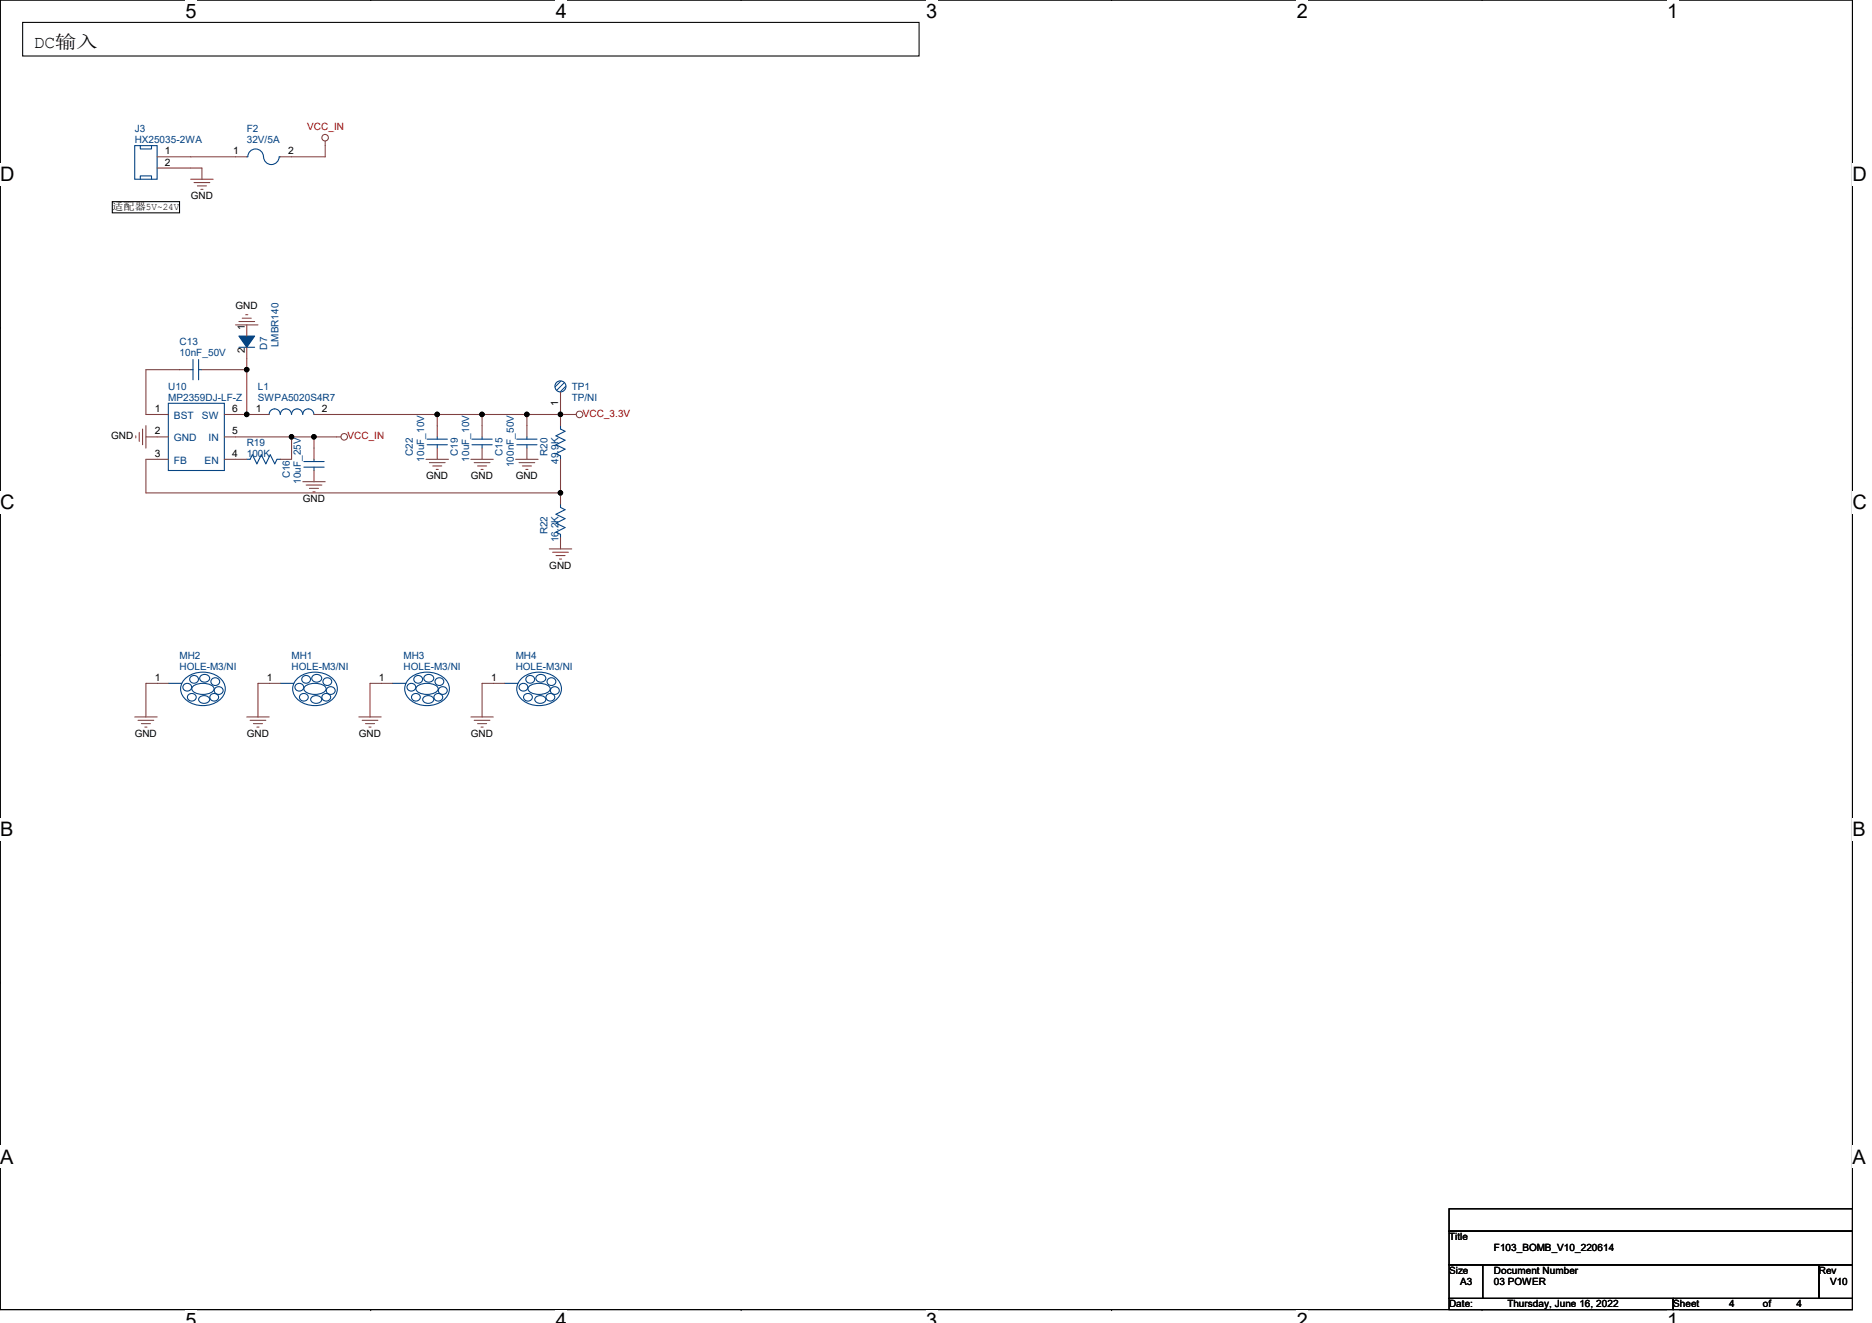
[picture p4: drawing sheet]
<svg xmlns="http://www.w3.org/2000/svg" width="297mm" height="210mm" viewBox="0 0 297 210" stroke-linecap="round" stroke-linejoin="round" font-family="sans-serif">
<path d="M0 0h293.9v207.9h-293.9z" fill="none" stroke="#000" stroke-width=".17"/>
<g fill="#fff">
<path d="M29.4 0h1.8v3.5h-1.8z"/>
<path d="M29.4 207.9h1.8v2h-1.8z"/>
</g>
<path d="M58.8 0h.1M58.8 207.9h.1" fill="none" stroke="#000" stroke-width=".17"/>
<g fill="#fff">
<path d="M88.2 0h1.8v3.5h-1.8z"/>
<path d="M88.2 207.9h1.8v2h-1.8z"/>
</g>
<path d="M117.6 0h.1M117.6 207.9h.1" fill="none" stroke="#000" stroke-width=".17"/>
<g fill="#fff">
<path d="M147 0h1.7v3.5h-1.7z"/>
<path d="M147 207.9h1.7v2h-1.7z"/>
</g>
<path d="M176.4 0h.1M176.4 207.9h.1" fill="none" stroke="#000" stroke-width=".17"/>
<g fill="#fff">
<path d="M205.8 0h1.7v3.5h-1.7z"/>
<path d="M205.8 207.9h1.7v2h-1.7z"/>
</g>
<path d="M235.2 0h.1M235.2 207.9h.1" fill="none" stroke="#000" stroke-width=".17"/>
<g fill="#fff">
<path d="M264.5 0h1.8v3.5h-1.8z"/>
<path d="M264.5 207.9h1.8v2h-1.8z"/>
<path d="M0 26h2.3v3.5h-2.3z"/>
<path d="M293.9 26h2.3v3.5h-2.3z"/>
<path d="M0 77.9h2.3v3.5h-2.3z"/>
<path d="M293.9 77.9h2.3v3.5h-2.3z"/>
</g>
<path d="M0 52h.1M293.9 52h.1" fill="none" stroke="#000" stroke-width=".17"/>
<g fill="#fff">
<path d="M0 129.9h2.1v3.5h-2.1z"/>
<path d="M293.9 129.9h2.1v3.5h-2.1z"/>
</g>
<path d="M0 103.9h.1M293.9 103.9h.1" fill="none" stroke="#000" stroke-width=".17"/>
<g fill="#fff">
<path d="M0 181.9h2.2v3.5h-2.2z"/>
<path d="M293.9 181.9h2.2v3.5h-2.2z"/>
</g>
<path d="M3.6 3.6h142.2v5.3h-142.2zM17.8 32h10.7v1.8h-10.7zM0 155.9h.1M293.9 155.9h.1M229.9 191.9h64v3.5h-64zM229.9 195.4h64v5.3h-64zM229.9 200.7h5.4v5.4h-5.4zM229.9 206.1h35.6v1.8h-35.6zM235.3 200.7h53.3v5.4h-53.3zM265.5 206.1h28.4v1.8h-28.4zM288.6 200.7h5.3v5.4h-5.3z" fill="none" stroke="#000" stroke-width=".17"/>
<g fill="none" stroke="#804040" stroke-width=".17">
<path d="M30.3 28.4h3.5M30.8 29h2.5M31.3 29.5h1.5M31.9 30.1h.3M51.6 22.4v.7M37.4 51.6h3.5M37.9 51h2.5M38.4 50.5h1.5M39 50h.3M21.5 69.2v.3M22.1 68.6v1.5M22.6 68.1v2.5"/>
<path d="M23.2 67.6v3.5M39.2 72.9h.1M44.5 72.9h.1M48 76.5h3.6M48.6 77h2.5M49.1 77.5h1.4M49.7 78.1h.3M53.4 69.3h.7M67.6 72.9h3.6M68.1 73.4h2.5M68.7 74h1.4M69.2 74.5h.4"/>
<path d="M74.7 72.9h3.6M75.2 73.4h2.5M75.8 74h1.4M76.3 74.5h.4M81.8 72.9h3.6M82.4 73.4h2.5M82.9 74h1.4M83.4 74.5h.4M90.7 65.8h.7M87.2 87.1h3.5M87.7 87.7h2.5M88.2 88.2h1.5"/>
<path d="M88.8 88.7h.3M21.4 113.8h3.5M21.9 114.3h2.5M22.4 114.9h1.5M23 115.4h.3M39.2 113.8h3.5M39.7 114.3h2.5M40.2 114.9h1.5M40.8 115.4h.3M56.9 113.8h3.6M57.5 114.3h2.5M58 114.9h1.4"/>
<path d="M58.5 115.4h.4M74.7 113.8h3.6M75.2 114.3h2.5M75.8 114.9h1.4M76.3 115.4h.4"/>
<circle cx="51.6" cy="21.9" r=".52"/>
<circle cx="54.6" cy="69.3" r=".52"/>
<circle cx="92" cy="65.8" r=".52"/>
</g>
<path d="M39.2 72.9h.5l.3-.7 .8 1.4 .7-1.4 .7 1.4 .7-1.4 .7 1.4 .4-.7h.5" fill="none" stroke="#004080" stroke-width=".17"/>
<circle cx="88.9" cy="61.3" r=".88" fill="#fff"/>
<g fill="#004080" stroke="#004080" stroke-width=".17">
<path d="M37.9 53.3h2.5l-1.2 1.8z" fill-rule="evenodd"/>
<circle cx="88.9" cy="61.3" r=".88"/>
</g>
<g fill="none" stroke="#804040" stroke-width=".17">
<path d="M24.9 24.9h14.3M24.9 26.7h7.1v1.7M51.6 23.1v1.8h-7.1M30.3 58.7h-7.1v7.1h3.5M32 58.7h7.2M39.2 51.6v1.7M39.2 55.1v3.6M39.2 58.7v7.1M26.7 69.3h-3.5M26.7 72.9h-3.5v5.3h65.7M35.6 72.9h3.6M35.6 69.3h10.7"/>
<path d="M35.6 65.8h3.6M39.2 65.8h3.5M46.3 69.3v3.6h-1.8M46.3 69.3h3.5M49.8 65.8h19.6M49.8 69.3v3.6M49.8 74.7v1.8M49.8 69.3h3.6M69.4 71.1v1.8M76.5 65.8h-7.1v3.5M76.5 65.8v3.5M76.5 71.1v1.8"/>
<path d="M76.5 65.8h7.1M83.6 65.8h5.3M83.6 65.8v3.5M83.6 71.1v1.8M88.9 62.2v3.6M88.9 67.6h.1M88.9 72.9h.1M88.9 65.8v1.8M88.9 72.9v5.3M88.9 78.2v1.8M88.9 65.8h1.8M88.9 80h.1"/>
<path d="M88.9 85.3h.1M88.9 85.3v1.8M26.7 108.5h-3.5v5.3M44.5 108.5h-3.6v5.3M62.3 108.5h-3.6v5.3M80 108.5h-3.5v5.3"/>
</g>
<g fill="none" stroke="#004080" stroke-width=".17">
<path d="M21.4 23.1h3.5v5.3h-3.5zM22.3 28.4v-.5h1.7v.5M22.3 23.1v.5h1.7v-.5M39.2 24.9h.1a1.24 1.24 0 0 1 1.3-1.3 1.24 1.24 0 0 1 1.2 1.3 1.25 1.25 0 0 0 1.2 1.2 1.25 1.25 0 0 0 1.3-1.2h.2M30.3 58.7h.3M30.6 57.1v3.2M31.5 57.1v3.2M31.5 58.7h.5M37.9 55.1h2.5M26.7 64h8.9v10.7h-8.9zM42.7 65.8a.88 .88 0 0 1 .9-.9 .88 .88 0 0 1 .9 .9M44.5 65.8a.88 .88 0 0 1 .9-.9 .88 .88 0 0 1 .8 .9 .89 .89 0 0 1 .9-.9 .89 .89 0 0 1 .9 .9 .89 .89 0 0 1 .9-.9 .89 .89 0 0 1 .9 .9"/>
<path d="M48.2 74.1h3.2M48.2 73.3h3.2M49.8 72.9v.4M49.8 74.1v.6M67.8 70.6h3.2M67.8 69.7h3.2M69.4 69.3v.4M69.4 70.6v.5M74.9 70.6h3.2M74.9 69.7h3.2M76.5 69.3v.4M76.5 70.6v.5"/>
<path d="M82 70.6h3.2M82 69.7h3.2M83.6 69.3v.4M83.6 70.6v.5M88.9 67.6v.5l.8 .4-1.5 .7 1.5 .7-1.5 .7 1.5 .7-1.5 .7 .7 .4v.5M88.9 80v.5l.8 .4-1.5 .7 1.5 .7-1.5 .7 1.5 .7-1.5 .8 .7 .3v.5M26.7 108.5h2.1M29.2 108.6a.68 .68 0 0 1 1 0 .68 .68 0 0 1 0 1 .68 .68 0 0 1-1-.1 .57 .57 0 0 1 0-.9zM29.4 107.7a4.3 4.3 0 0 1 6 .5 2.25 2.25 0 0 1-1 3.2 4.2 4.2 0 0 1-5.4-.9 2.13 2.13 0 0 1 .4-2.8zM29.9 110.2a.64 .64 0 0 1 1 0 .64 .64 0 0 1-.2 1 .64 .64 0 0 1-.8-.1 .64 .64 0 0 1 0-.9zM30.3 107.4a.68 .68 0 0 1 1-.1 .68 .68 0 0 1 0 1 .68 .68 0 0 1-1 0 .57 .57 0 0 1 0-.9zM30.5 109a2.68 2.68 0 0 1 3.4 0l.1 .3a1.25 1.25 0 0 1-1.2 .9 2.54 2.54 0 0 1-2.3-.6l-.1-.3z"/>
<path d="M31.8 110.6a.97 .97 0 0 1 1.5 .4 .94 .94 0 0 1-.9 .6 .94 .94 0 0 1-.9-.6zM31.9 107.2a.78 .78 0 0 1 .9-.1 .78 .78 0 0 1 .4 .8 .78 .78 0 0 1-.9 .4 .78 .78 0 0 1-.6-.9zM33.5 110.2a.64 .64 0 0 1 1 0 .64 .64 0 0 1-.2 1 .64 .64 0 0 1-.8-.1 .64 .64 0 0 1 0-.9zM33.7 107.7a.68 .68 0 0 1 .9 0 .68 .68 0 0 1 0 1 .68 .68 0 0 1-.9-.1 .57 .57 0 0 1 0-.9zM34.2 109.2a.65 .65 0 0 1 1 0 .65 .65 0 0 1-.2 1 .64 .64 0 0 1-.8-.2 .64 .64 0 0 1 0-.8zM44.5 108.5h2.1M47 108.6a.68 .68 0 0 1 1 0 .68 .68 0 0 1 0 1 .68 .68 0 0 1-1-.1 .57 .57 0 0 1 0-.9zM47.2 107.7a4.3 4.3 0 0 1 6 .5 2.25 2.25 0 0 1-1 3.2 4.2 4.2 0 0 1-5.4-.9 2.13 2.13 0 0 1 .4-2.8zM47.7 110.2a.64 .64 0 0 1 1 0 .64 .64 0 0 1-.2 1 .64 .64 0 0 1-.8-.1 .64 .64 0 0 1 0-.9zM48.1 107.4a.68 .68 0 0 1 1-.1 .68 .68 0 0 1 0 1 .68 .68 0 0 1-1 0 .57 .57 0 0 1 0-.9zM48.3 109a2.68 2.68 0 0 1 3.4 0v.3a1.25 1.25 0 0 1-1.2 .9 2.54 2.54 0 0 1-2.2-.6l-.1-.3zM49.5 110.6a.97 .97 0 0 1 1.6 .4 .94 .94 0 0 1-.9 .6 .94 .94 0 0 1-.9-.6z"/>
<path d="M49.7 107.2a.78 .78 0 0 1 .9-.1 .78 .78 0 0 1 .4 .8 .78 .78 0 0 1-.9 .4 .78 .78 0 0 1-.6-.9zM51.3 110.2a.64 .64 0 0 1 1 0 .64 .64 0 0 1-.3 1 .64 .64 0 0 1-.8-.1 .64 .64 0 0 1 .1-.9zM51.4 107.7a.68 .68 0 0 1 1 0 .68 .68 0 0 1 0 1 .68 .68 0 0 1-1-.1 .57 .57 0 0 1 0-.9zM52 109.2a.65 .65 0 0 1 1 0 .65 .65 0 0 1-.2 1 .64 .64 0 0 1-.9-.2 .64 .64 0 0 1 .1-.8zM62.3 108.5h2.1M64.8 108.6a.68 .68 0 0 1 1 0 .68 .68 0 0 1 0 1 .68 .68 0 0 1-1-.1 .57 .57 0 0 1 0-.9zM65 107.7a4.3 4.3 0 0 1 5.9 .5 2.25 2.25 0 0 1-.9 3.2 4.2 4.2 0 0 1-5.4-.9 2.13 2.13 0 0 1 .4-2.8zM65.5 110.2a.64 .64 0 0 1 1 0 .64 .64 0 0 1-.2 1 .64 .64 0 0 1-.8-.1 .64 .64 0 0 1 0-.9zM65.9 107.4a.68 .68 0 0 1 .9-.1 .68 .68 0 0 1 0 1 .68 .68 0 0 1-.9 0 .57 .57 0 0 1 0-.9zM66.1 109a2.68 2.68 0 0 1 3.3 0l.1 .3a1.25 1.25 0 0 1-1.2 .9 2.54 2.54 0 0 1-2.2-.6l-.1-.3zM67.3 110.6a.97 .97 0 0 1 1.5 .4 .94 .94 0 0 1-.8 .6 .94 .94 0 0 1-.9-.6zM67.5 107.2a.78 .78 0 0 1 .9-.1 .78 .78 0 0 1 .4 .8 .78 .78 0 0 1-1 .4 .78 .78 0 0 1-.5-.9z"/>
<path d="M69.1 110.2a.64 .64 0 0 1 1 0 .64 .64 0 0 1-.3 1 .64 .64 0 0 1-.8-.1 .64 .64 0 0 1 .1-.9zM69.2 107.7a.68 .68 0 0 1 1 0 .68 .68 0 0 1 0 1 .68 .68 0 0 1-1-.1 .57 .57 0 0 1 0-.9zM69.7 109.2a.65 .65 0 0 1 1.1 0 .65 .65 0 0 1-.3 1 .64 .64 0 0 1-.8-.2 .64 .64 0 0 1 0-.8zM80 108.5h2.2M82.6 108.6a.68 .68 0 0 1 .9 0 .68 .68 0 0 1 0 1 .68 .68 0 0 1-.9-.1 .57 .57 0 0 1 0-.9zM82.8 107.7a4.3 4.3 0 0 1 5.9 .5 2.25 2.25 0 0 1-.9 3.2 4.2 4.2 0 0 1-5.4-.9 2.13 2.13 0 0 1 .4-2.8zM83.3 110.2a.64 .64 0 0 1 1 0 .64 .64 0 0 1-.3 1 .64 .64 0 0 1-.8-.1 .64 .64 0 0 1 .1-.9zM83.6 107.4a.68 .68 0 0 1 1-.1 .68 .68 0 0 1 0 1 .68 .68 0 0 1-1 0 .57 .57 0 0 1 0-.9zM83.9 109a2.68 2.68 0 0 1 3.3 0l.1 .3a1.25 1.25 0 0 1-1.2 .9 2.54 2.54 0 0 1-2.2-.6l-.1-.3zM85.1 110.6a.97 .97 0 0 1 1.5 .4 .94 .94 0 0 1-.9 .6 .94 .94 0 0 1-.8-.6zM85.2 107.2a.78 .78 0 0 1 .9-.1 .78 .78 0 0 1 .4 .8 .78 .78 0 0 1-.9 .4 .78 .78 0 0 1-.5-.9zM86.8 110.2a.64 .64 0 0 1 1 0 .64 .64 0 0 1-.2 1 .64 .64 0 0 1-.8-.1 .64 .64 0 0 1 0-.9z"/>
<path d="M87 107.7a.68 .68 0 0 1 1 0 .68 .68 0 0 1 0 1 .68 .68 0 0 1-1-.1 .57 .57 0 0 1 0-.9zM87.5 109.2a.65 .65 0 0 1 1 0 .65 .65 0 0 1-.2 1 .64 .64 0 0 1-.8-.2 .64 .64 0 0 1 0-.8z"/>
</g>
<g fill="#000" stroke="#000" stroke-width=".17">
<circle cx="39.1" cy="58.7" r=".35"/>
<circle cx="39.1" cy="65.8" r=".35"/>
<circle cx="46.3" cy="69.3" r=".35"/>
<circle cx="49.8" cy="69.3" r=".35"/>
<circle cx="69.4" cy="65.8" r=".35"/>
<circle cx="76.5" cy="65.8" r=".35"/>
<circle cx="83.6" cy="65.8" r=".35"/>
<circle cx="88.9" cy="78.2" r=".35"/>
<circle cx="88.9" cy="65.8" r=".35"/>
</g>
<g font-size="3.2">
<text x="29.4" y="2.8">5</text>
<text x="88.2" y="2.8">4</text>
<text x="147" y="2.8">3</text>
<text x="205.8" y="2.8">2</text>
<text x="264.5" y="2.8">1</text>
<text x="0" y="28.8">D</text>
<text x="293.9" y="28.8">D</text>
<text x="0" y="80.8">C</text>
<text x="293.9" y="80.8">C</text>
<text x="0" y="132.7">B</text>
<text x="293.9" y="132.7">B</text>
<text x="0" y="184.7">A</text>
<text x="293.9" y="184.7">A</text>
<text x="29.4" y="210.7">5</text>
<text x="88.2" y="210.7">4</text>
<text x="147" y="210.7">3</text>
<text x="205.8" y="210.7">2</text>
<text x="264.5" y="210.7">1</text>
</g>
<text font-size="2.8" x="5.4" y="7.6">DC输入</text>
<g font-size="1.6" fill="#004080">
<text x="21.4" y="21">J3</text>
<text x="21.4" y="22.8">HX25035-2WA</text>
<text x="39.2" y="21">F2</text>
<text x="39.2" y="22.8">32V/5A</text>
<text x="28.5" y="54.8">C13</text>
<text x="28.5" y="56.5">10nF_50V</text>
<text x="42.4" y="55.5" transform="rotate(-90 42.4 55.5)">D7</text>
<text x="44.2" y="55.1" transform="rotate(-90 44.2 55.1)">LMBR140</text>
<text x="26.7" y="61.9">U10</text>
<text x="26.7" y="63.6">MP2359DJ-LF-Z</text>
<text x="40.9" y="61.9">L1</text>
<text x="40.9" y="63.6">SWPA5020S4R7</text>
<text x="90.7" y="61.9">TP1</text>
<text x="90.7" y="63.6">TP/NI</text>
<text x="27.6" y="66.5">BST</text>
<text x="27.6" y="70.1">GND</text>
<text x="32" y="66.5">SW</text>
<text x="33.1" y="70.1">IN</text>
<text x="39.2" y="70.8">R19</text>
<text x="27.6" y="73.6">FB</text>
<text x="32.5" y="73.6">EN</text>
<text x="39.2" y="72.5">100K</text>
<text x="46" y="75.9" transform="rotate(-90 46 75.9)">C16</text>
<text x="47.7" y="76.8" transform="rotate(-90 47.7 76.8)">10uF_25V</text>
<text x="65.5" y="72.4" transform="rotate(-90 65.5 72.4)">C22</text>
<text x="67.3" y="73.3" transform="rotate(-90 67.3 73.3)">10uF_10V</text>
<text x="72.6" y="72.4" transform="rotate(-90 72.6 72.4)">C19</text>
<text x="74.4" y="73.3" transform="rotate(-90 74.4 73.3)">10uF_10V</text>
<text x="79.8" y="72.4" transform="rotate(-90 79.8 72.4)">C15</text>
<text x="81.5" y="74.1" transform="rotate(-90 81.5 74.1)">100nF_50V</text>
<text x="86.9" y="72.4" transform="rotate(-90 86.9 72.4)">R20</text>
<text x="88.6" y="73.6" transform="rotate(-90 88.6 73.6)">49.9K</text>
<text x="86.9" y="84.8" transform="rotate(-90 86.9 84.8)">R22</text>
<text x="88.6" y="86.1" transform="rotate(-90 88.6 86.1)">16.2K</text>
<text x="28.5" y="104.5">MH2</text>
<text x="28.5" y="106.3">HOLE-M3/NI</text>
<text x="46.3" y="104.5">MH1</text>
<text x="46.3" y="106.3">HOLE-M3/NI</text>
<text x="64" y="104.5">MH3</text>
<text x="64" y="106.3">HOLE-M3/NI</text>
<text x="81.8" y="104.5">MH4</text>
<text x="81.8" y="106.3">HOLE-M3/NI</text>
</g>
<g font-size="1.6" fill="#f00">
<text x="48.8" y="20.6">VCC_IN</text>
<text x="55.2" y="69.7">VCC_IN</text>
<text x="92.5" y="66.1">VCC_3.3V</text>
</g>
<g font-size="1.6">
<text x="26.2" y="24.5">1</text>
<text x="26.2" y="26.3">2</text>
<text x="37" y="24.5">1</text>
<text x="45.7" y="24.5">2</text>
<text x="17.8" y="33.3">适配器5V~24V</text>
<text x="30.3" y="31.6">GND</text>
<text x="37.4" y="49.1">GND</text>
<text x="38.9" y="52.5" transform="rotate(-90 38.9 52.5)">1</text>
<text x="38.9" y="56" transform="rotate(-90 38.9 56)">2</text>
<text x="24.6" y="65.4">1</text>
<text x="36.8" y="65.4">6</text>
<text x="40.6" y="65.4">1</text>
<text x="51.1" y="65.4">2</text>
<text x="88.6" y="64.4" transform="rotate(-90 88.6 64.4)">1</text>
<text x="17.6" y="69.7">GND</text>
<text x="24.6" y="69">2</text>
<text x="36.8" y="69">5</text>
<text x="24.6" y="72.5">3</text>
<text x="36.8" y="72.5">4</text>
<text x="67.6" y="76.1">GND</text>
<text x="74.7" y="76.1">GND</text>
<text x="81.8" y="76.1">GND</text>
<text x="48" y="79.7">GND</text>
<text x="87.2" y="90.3">GND</text>
<text x="24.6" y="108.1">1</text>
<text x="42.4" y="108.1">1</text>
<text x="60.1" y="108.1">1</text>
<text x="77.9" y="108.1">1</text>
<text x="21.4" y="117">GND</text>
<text x="39.2" y="117">GND</text>
<text x="56.9" y="117">GND</text>
<text x="74.7" y="117">GND</text>
<text x="229.9" y="196.8">Title</text>
<text x="229.9" y="202.2">Size</text>
<text x="231.7" y="203.9">A3</text>
<text x="237" y="203.9">03 POWER</text>
<text x="237" y="198.6">F103_BOMB_V10_220614</text>
<text x="237" y="202.2">Document Number</text>
<text x="288.6" y="202.2">Rev</text>
<text x="290.4" y="203.9">V10</text>
<text x="229.9" y="207.5">Date:</text>
<text x="239.2" y="207.5">Thursday, June 16, 2022</text>
<text x="265.5" y="207.5">Sheet</text>
<text x="274.4" y="207.5">4</text>
<text x="279.7" y="207.5">of</text>
<text x="285" y="207.5">4</text>
</g>
</svg>
